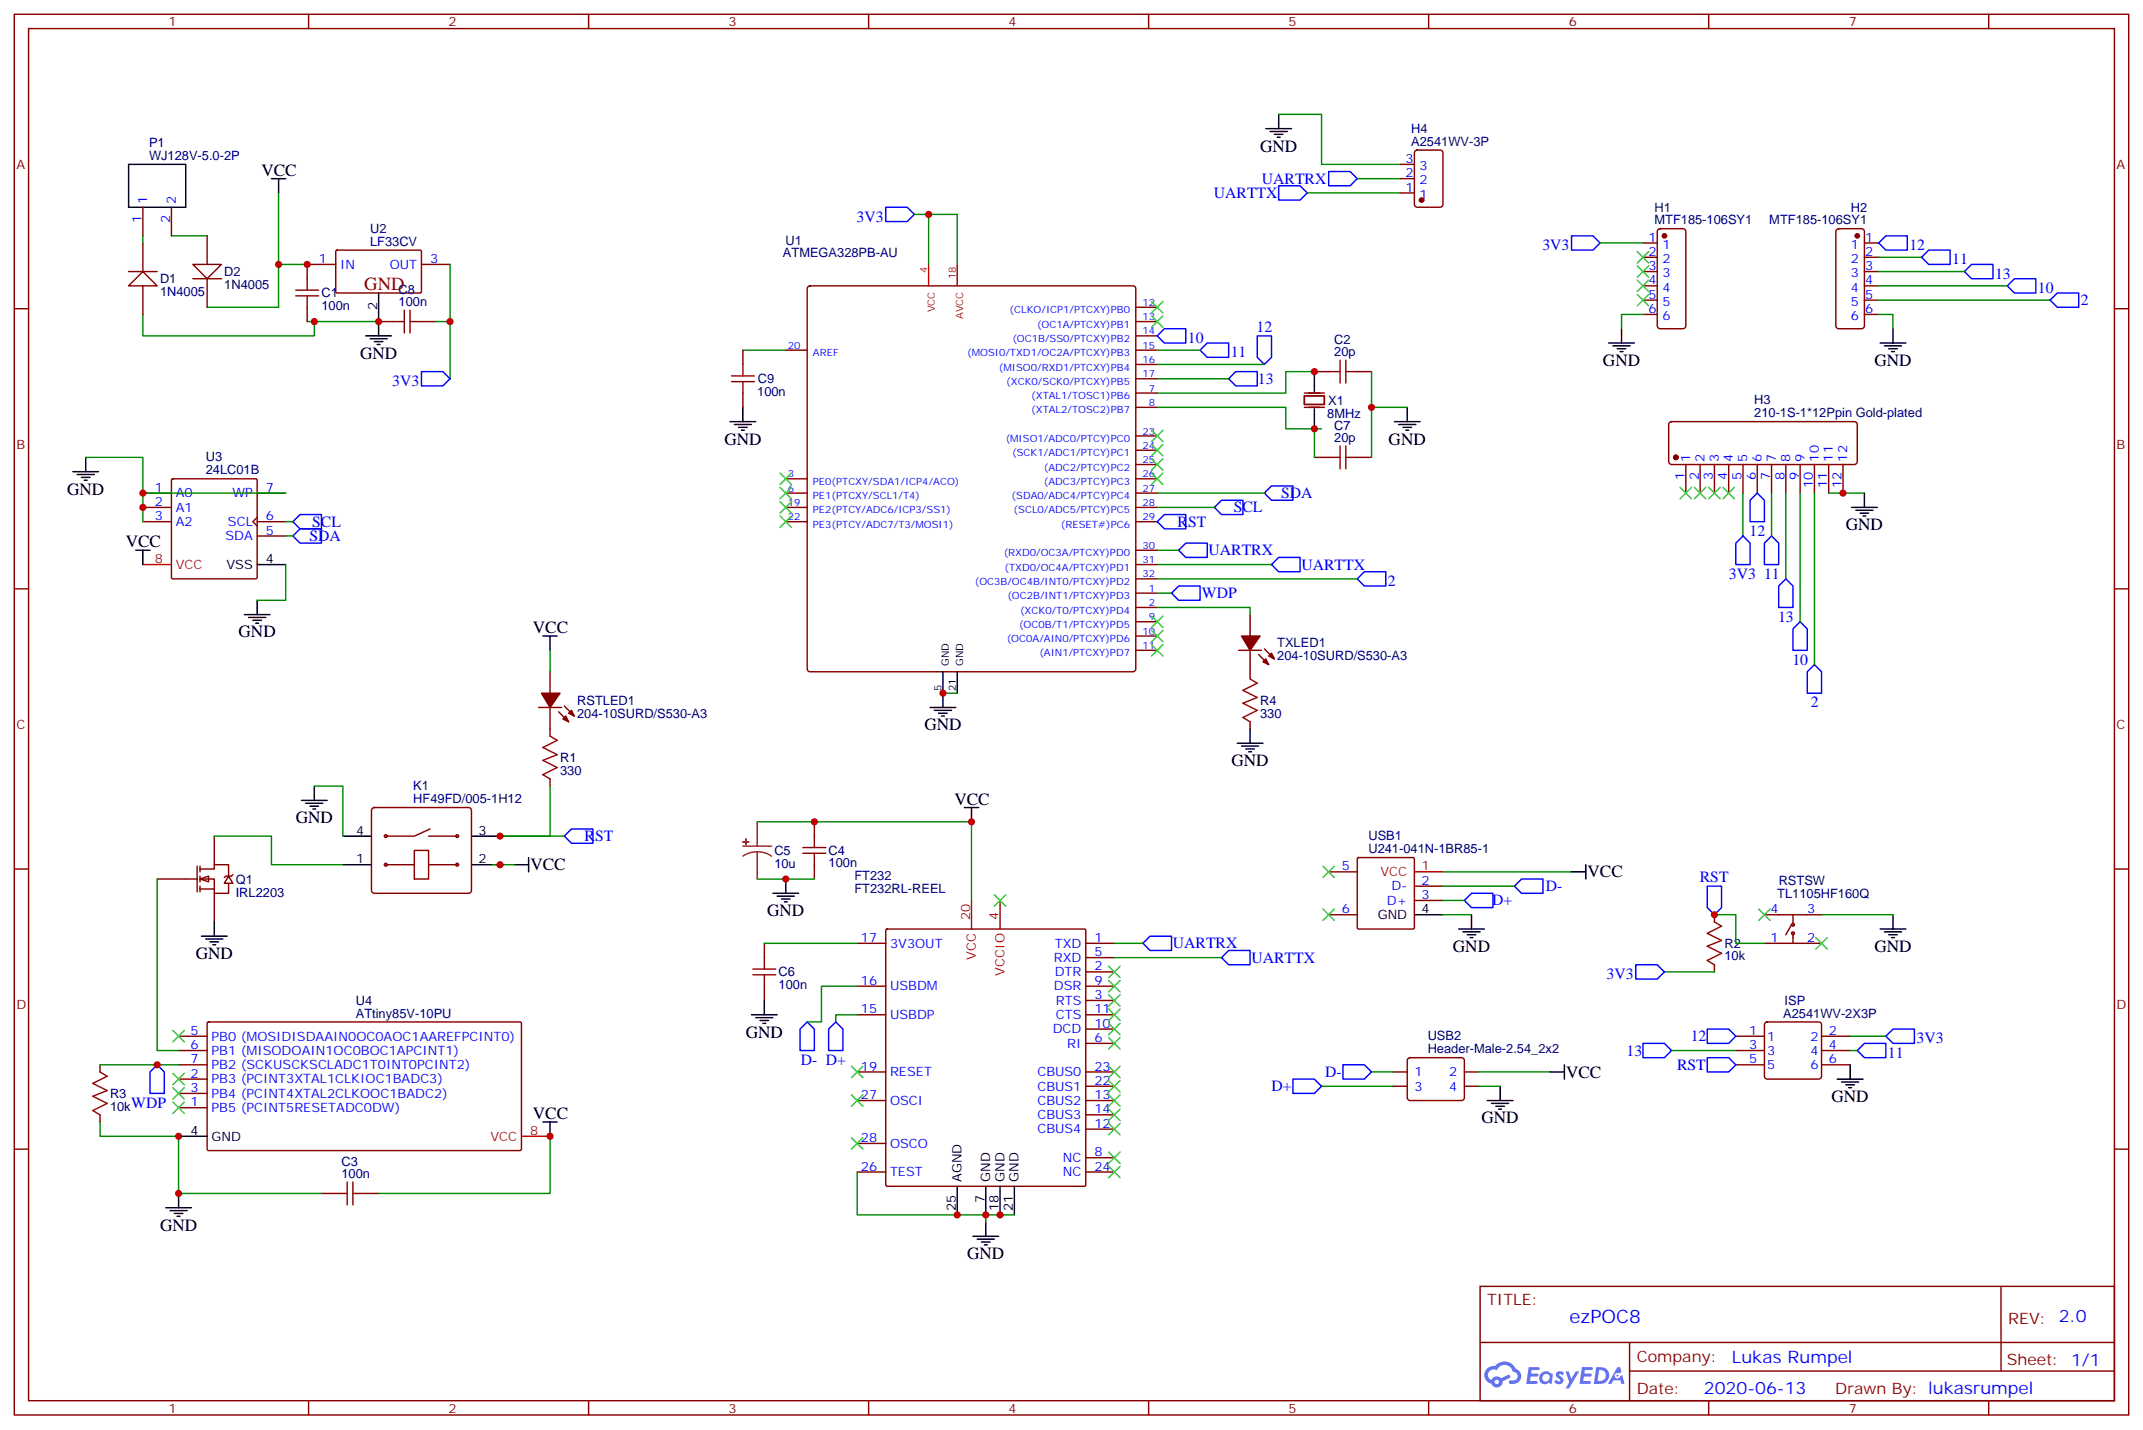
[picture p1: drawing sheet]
<svg xmlns="http://www.w3.org/2000/svg" width="529mm" height="353mm" viewBox="0 0 529 353" stroke-linecap="round" stroke-linejoin="round" font-family="sans-serif">
<g fill="none" stroke="#870000" stroke-width=".35">
<path d="M3.5 3.5h522.1v345.7h-522.1zM7.1 7.1h515v338.6h-515zM76.2 3.5v3.6M145.3 3.5v3.6M214.5 3.5v3.6M283.6 3.5v3.6M352.8 3.5v3.6M421.9 3.5v3.6M491.1 3.5v3.6M3.5 76.2h3.6M522.1 76.2h3.5M3.5 145.3h3.6"/>
<path d="M522.1 145.3h3.5M3.5 214.5h3.6M522.1 214.5h3.5M3.5 283.6h3.6M522.1 283.6h3.5M365.5 317.5h156.6v28.2h-156.6zM494.1 317.5v20.9M365.5 331.3h156.5M402.4 338.4h119.6M402.4 331.3v14.2M76.2 345.7v3.5M145.3 345.7v3.5"/>
<path d="M214.5 345.7v3.5M283.6 345.7v3.5M352.8 345.7v3.5M421.9 345.7v3.5M491.1 345.7v3.5"/>
</g>
<g fill="#5487ff">
<path d="M384.5 338.7a1.22 1.22 0 0 1 1.7 .2l-.4 .6a.47 .47 0 0 0-.3-.4 .47 .47 0 0 0-.6 .2l.1 .1a1.3 1.3 0 0 1 1 1.7 1.39 1.39 0 0 1-2.2 0l.4-.6 .8 .5a.29 .29 0 0 0 .3-.3 .29 .29 0 0 0-.3-.3 1.04 1.04 0 0 1-.5-1.7z"/>
<path d="M377.5 337.4h2.3a.37 .37 0 0 1 .4 .4 .37 .37 0 0 1-.4 .4h-1.6l-.1 .8h1.5l.3 .4-.4 .4h-1.5l-.2 1.1h1.5a.36 .36 0 0 1 .4 .3 .36 .36 0 0 1-.4 .4h-2.4z"/>
<path d="M390.6 337.4h2.4a.37 .37 0 0 1 .4 .4 .37 .37 0 0 1-.4 .4h-1.7l-.1 .8h1.5l.4 .4-.4 .4h-1.6l-.2 1.1h1.6a.36 .36 0 0 1 .4 .3 .36 .36 0 0 1-.4 .4h-2.5z"/>
<path d="M399.4 337.4h.7l.3 1.3-.6 .3a.69 .69 0 0 0-1 .3 .69 .69 0 0 0 .4 .9 .69 .69 0 0 0 .9-.6l.5-.2 .5 2.2h-.7l-.3-.9h-1.7l-.5 .9h-.9z"/>
<path d="M386.6 338.5h.8l.6 1.8 1.1-1.8h.8l-2.5 4.2h-.8l.9-1.5z"/>
<path d="M394.2 337.4l-.6 4.2h1.3a2.11 2.11 0 0 0 2.5-2.1 2.11 2.11 0 0 0-2.6-2.1zM394.9 338.2a1.39 1.39 0 0 1 1.6 1.4 1.39 1.39 0 0 1-1.7 1.3h-.3z"/>
<path d="M380.5 339.1a1.47 1.47 0 0 0-.2 2 1.47 1.47 0 0 0 2.1 .2l.8 .3 .2-2.3-.1-.3h-.4a1.49 1.49 0 0 0-2.4 .1zM381.1 339.4a.92 .92 0 0 1 1.6 .5 .92 .92 0 0 1-1.3 1.1 .9 .9 0 0 1-.3-1.6z"/>
<path d="M367.2 337.8a2.18 2.18 0 0 0 1 3.7 1.44 1.44 0 0 0 1.7 .9 1.44 1.44 0 0 0 1.1-1.4l2.1-1.1-.5-.7-1.9 1a1.47 1.47 0 0 0-2.4 .4 1.39 1.39 0 0 1-.7-1.9 1.39 1.39 0 0 1 2-.5 2.12 2.12 0 0 1 2.2-1.3 2.12 2.12 0 0 1 1.8 1.7 1.07 1.07 0 0 1 1.2 1 1.07 1.07 0 0 1-1.1 1.1h-.6a.43 .43 0 0 0-.5 .4 .43 .43 0 0 0 .4 .5 1.98 1.98 0 0 0 2.5-1.2 1.98 1.98 0 0 0-1.3-2.6 2.98 2.98 0 0 0-5-.6l-1.1 .1zM369.1 341.1a.55 .55 0 0 1 1.1 0 .55 .55 0 0 1-1.1 0z"/>
<circle cx="399.4" cy="339.5" r=".26"/>
</g>
<path d="M35.3 58.2v1.8M42.3 58.2h8.9M35.3 77.6v5.3h42.3v-3.5M68.8 65.3v10.5h-17.6" fill="none" stroke="#008700" stroke-width=".35"/>
<path d="M47.6 65.3h7.1l-3.5 3.5z" fill="#fff" stroke="#870000" stroke-width=".35"/>
<path d="M51.2 58.2v7.1M47.6 68.8h7.1M51.2 68.8v7" fill="none" stroke="#870000" stroke-width=".35"/>
<path d="M31.7 70.6l3.6-3.6 3.5 3.6z" fill="#fff" stroke="#870000" stroke-width=".35"/>
<g fill="none" stroke="#870000" stroke-width=".35">
<path d="M35.3 51.2v7M35.3 60v7M42.3 51.2v7M31.7 67h7.1M35.3 70.6v7M75.8 75.8v3.6M82.9 65.3h-7.1v3.5M83 61.9l.3-.2 20.6 .1 .2 .3-.1 10-.3 .2h-20.6l-.2-.3zM104.1 65.3h7M42.4 118.4l.3-.2h20.4l.4 .2v24.1l-.2 .3-20.6 .1-.3-.2zM35.3 121.7h7M35.3 128.8h7"/>
<path d="M35.3 125.2h7M63.5 127.7l-1.1 1.1 1.1 1M63.5 121.7h7.1M63.5 132.3h7.1M63.5 128.8h7.1M44.1 255.8h7.1M44.1 259.3h7.1M51.2 252.4l.3-.2 77.1 .1 .2 .3-.1 31.2-.3 .2-77.1-.1-.1-.3zM24.7 262.8v1.8M24.7 275.2v1.7M44.1 273.4h7.1M44.1 266.3h7.1"/>
<path d="M44.1 269.9h7.1M44.1 262.8h7.1M79.4 294.6h3.5M90 294.6h3.5"/>
</g>
<path d="M68.8 47.6v17.7h7M75.8 79.4h17.7M111.1 65.3v28.2M21.2 112.9h14.1v15.9M70.6 139.3v8.9h-7.1M70.6 128.8h1.7M70.6 132.3h1.7M24.7 276.9v3.6h19.4v14.1h35.3M24.7 262.8h19.4M135.8 280.5v14.1h-42.3" fill="none" stroke="#008700" stroke-width=".35"/>
<path d="M73 73h5.7M73 71.6h5.7M75.8 68.8v2.8M75.8 73v2.8M24.7 264.6l1.8 1-3.6 1.8 3.6 1.8-3.6 1.4 3.6 1.7-3.6 1.8 1.8 1.1M82.9 294.6h2.8M85.7 291.7v5.7M87.1 291.7v5.7M87.1 294.6h2.9" fill="none" stroke="#a10000" stroke-width=".35"/>
<g fill="none" stroke="#000" stroke-width=".35">
<path d="M31.7 40.6h14.2v10.6h-14.2zM67 44.1h3.6M68.8 44.1v3.5M93.5 72.3v10.6M90.3 82.9h6.4M91.4 83.6h4.2M92.4 84.3h2.1M93.1 85h.7M18 116.4h6.3M19 117.1h4.3M20.1 117.8h2.1M20.8 118.5h.7"/>
<path d="M21.2 112.9v3.5M63.5 139.3h7.1M60.3 151.7h6.4M61.4 152.4h4.2M62.4 153.1h2.2M63.1 153.8h.8M63.5 148.2v3.5M40.9 298.1h6.4M42 298.8h4.2M43 299.5h2.2M44.1 280.5h7.1M44.1 294.6v3.5"/>
<path d="M43.7 300.2h.7"/>
</g>
<path d="M104.1 91.7h5.3l1.7 1.8-1.7 1.7h-5.3zM74.1 127h5.3v3.5h-5.3l-1.8-1.7zM74.1 130.5h5.3v3.6h-5.3l-1.8-1.8zM38.8 262.8l1.8 1.8v5.3h-3.6v-5.3z" fill="none" stroke="#00f" stroke-width=".35"/>
<path d="M35.3 139.3h7M128.8 280.5h7" fill="none" stroke="#f00" stroke-width=".35"/>
<g fill="#fff" stroke="#870000" stroke-width=".35">
<path d="M49.4 217l2.1-.7v1.4z"/>
<path d="M56.4 216.3l1.1 1.7h-2.1z"/>
</g>
<g fill="none" stroke="#870000" stroke-width=".35">
<path d="M349.5 37.2l.5-.2h5.6a.71 .71 0 0 1 .7 .7v12.7a.76 .76 0 0 1-.7 .8h-5.6a.76 .76 0 0 1-.8-.8v-12.7zM345.7 47.6h3.5M345.7 44.1h3.5M345.7 40.6h3.5M405.7 60h3.5M409.5 56.7l.4-.3h5.7a.71 .71 0 0 1 .7 .8v23.2a.76 .76 0 0 1-.7 .7h-5.7a.76 .76 0 0 1-.7-.7v-23.2zM453.6 56.7l.4-.3h5.7a.71 .71 0 0 1 .7 .8v23.2a.76 .76 0 0 1-.7 .7h-5.7a.76 .76 0 0 1-.7-.7v-23.2zM460.4 60h3.5M93.5 79.4h3.5M104.1 79.4h3.5M280.5 75.8h5.3M280.5 79.4h5.3"/>
<path d="M405.7 63.5h3.5M405.7 67h3.5M405.7 70.6h3.5M405.7 74.1h3.5M405.7 77.6h3.5M460.4 63.5h3.5M460.4 67h3.5M460.4 70.6h3.5M460.4 74.1h3.5M460.4 77.6h3.5M183.4 86.4v3.6M183.4 97v3.5"/>
<path d="M194 86.4h5.3M280.5 97h5.3M280.5 86.4h5.3M280.5 82.9h5.3M280.5 90h5.3M280.5 93.5h5.3M322.1 97.7h4.9v2.1h-4.9zM322.1 97h4.9M324.6 91.7h3.5M335.1 91.7h3.6M194 118.2h5.3M280.5 118.2h5.3"/>
<path d="M280.5 100.5h5.3M280.5 107.6h5.3M280.5 111.1h5.3M280.5 114.7h5.3M322.1 100.5h4.9M324.6 112.9h3.5M335.1 112.9h3.6M412.3 104.3l.4-.2h45.2a.71 .71 0 0 1 .7 .7v9.1a.76 .76 0 0 1-.7 .8h-45.2a.76 .76 0 0 1-.7-.8v-9.1zM416.3 114.7v7M419.8 114.7v7M423.3 114.7v7M426.9 114.7v7"/>
<path d="M430.4 114.7v7M433.9 114.7v7M437.4 114.7v7M441 114.7v7M444.5 114.7v7M448 114.7v7M451.6 114.7v7M455.1 114.7v7M194 121.7h5.3M194 128.8h5.3M194 125.2h5.3M280.5 121.7h5.3"/>
<path d="M280.5 135.8h5.3M280.5 139.3h5.3M280.5 128.8h5.3M280.5 125.2h5.3M280.5 146.4h5.3M280.5 149.9h5.3M280.5 153.5h5.3M280.5 157h5.3M280.5 142.9h5.3M308.7 151.7v5.3M133 174.6h5.6M135.8 165.8v5.3"/>
<path d="M135.8 174.6v7.1M137.9 175.7l2.5 2.5M139.3 174.3l2.5 2.4M280.5 160.5h5.3M305.9 160.5h5.6M308.7 160.5v7.1M308.7 178.2v1.7M310.8 161.6l2.5 2.4M312.2 160.2l2.5 2.4M92 199.5l.4-.2h23.3a.71 .71 0 0 1 .7 .7v19.8a.76 .76 0 0 1-.7 .7h-23.3a.76 .76 0 0 1-.7-.7v-19.8zM135.8 192.3v1.7M38.8 217h9.9"/>
<path d="M48.7 213.8v6.3M49.4 214.5h3.5v-1.1h3.5v2.9M49.4 217h3.5v3.5h3.5v-2.5M49.4 219.4h3.5M49.4 213.8v1.4M49.4 216.3v1.4M49.4 218.7v1.4M52.9 206.4v7M57.5 215.9l-.4 .4h-1.4l-.3 .3M95.2 213.4h7.1M102.3 209.9h3.5v7.1h-3.5zM105.8 206.4h7.1"/>
<path d="M105.8 213.4h7.1M106.2 204.6l-3.9 1.8h-7.1M201.1 202.8v3.6M201.1 213.4v3.6M328.1 215.2h7M335.2 211.8l.3-.1h13.4l.3 .1v17.2l-.1 .3h-13.6l-.3-.2zM349.2 218.7h7.1M52.9 220.5v7M188.7 232.8v3.6M211.7 232.8h7M218.8 229.5l.3-.2h48.7l.3 .2v63l-.2 .3h-48.8l-.3-.2zM268.1 236.4h7.1"/>
<path d="M268.1 232.8h7.1M268.1 239.9h7.1M328.1 225.8h7M349.2 222.2h7.1M423.3 225.8v1.7M423.3 238.1v1.8M435.7 232.8h14.1M435.7 225.8h14.1M442.4 228.2l-1.4 2.5M442.7 225.8v2.4M442.7 230.4v2.4M188.7 243.4v3.5"/>
<path d="M211.7 243.4h7M211.7 250.5h7M268.1 257.5h7.1M268.1 243.4h7.1M268.1 254h7.1M268.1 250.5h7.1M268.1 246.9h7.1M428.6 255.8h7.1M428.6 259.3h7.1M435.9 252.4l.5-.2h12.7a.71 .71 0 0 1 .7 .7v12.7a.76 .76 0 0 1-.7 .7h-12.7a.76 .76 0 0 1-.7-.7v-12.7zM449.8 255.8h7M449.8 259.3h7"/>
<path d="M211.7 271.6h7M211.7 264.6h7M268.1 278.7h7.1M268.1 271.6h7.1M268.1 275.2h7.1M268.1 264.6h7.1M268.1 268.1h7.1M344 264.6h3.5M344 268.1h3.5M347.7 261.3l.5-.2h12.7a.71 .71 0 0 1 .7 .7v9.1a.76 .76 0 0 1-.7 .7h-12.7a.76 .76 0 0 1-.7-.7v-9.1zM361.6 264.6h3.5M361.6 268.1h3.5"/>
<path d="M428.6 262.8h7.1M449.8 262.8h7M211.7 289.3h7M211.7 282.2h7M268.1 289.3h7.1M268.1 285.8h7.1"/>
<circle cx="95.3" cy="206.4" r=".35"/>
<circle cx="95.3" cy="213.4" r=".35"/>
<circle cx="112.9" cy="213.4" r=".35"/>
<circle cx="112.9" cy="206.4" r=".35"/>
<circle cx="442.7" cy="228.2" r=".35"/>
<circle cx="442.7" cy="230.4" r=".35"/>
</g>
<g fill="none" stroke="#000" stroke-width=".35">
<path d="M312.6 31.8h6.3M313.6 32.5h4.3M314.7 33.2h2.1M315.4 33.9h.7M315.7 28.2v3.6M324.6 91.7v5M397.2 84.7h6.4M398.3 85.4h4.2M399.3 86.1h2.2M400 86.8h.8M400.4 81.1v3.6M464.3 84.7h6.3"/>
<path d="M465.3 85.4h4.2M466.4 86.1h2.1M467.1 86.8h.7M467.4 81.1v3.6M180.3 104.1h6.3M181.3 104.8h4.3M182.4 105.5h2.1M183.1 106.2h.7M183.4 100.5v3.6M324.6 100.9v4.9M344.3 104.1h6.4M345.4 104.8h4.2"/>
<path d="M346.4 105.5h2.1M347.1 106.2h.7M347.5 100.5v3.6M33.5 135.8h3.5M35.3 135.8v3.5M457.2 125.2h6.3M458.3 125.9h4.2M459.3 126.6h2.1M460 127.4h.7M460.4 121.7v3.5M134.1 157h3.5M135.8 157v3.5"/>
<path d="M229.7 174.6h6.3M230.7 175.3h4.2M231.8 176h2.1M232.5 176.7h.7M232.8 165.8v8.8M236.4 165.8v5.3M308.7 179.9v3.5M74.4 197.6h6.4M75.5 198.3h4.2M76.6 199h2.1M77.3 199.7h.7M77.6 194v3.6"/>
<path d="M238.1 199.3h3.6M239.9 199.3v3.5M305.5 183.4h6.4M306.6 184.2h4.2M307.6 184.9h2.1M308.3 185.6h.7M84.7 206.4h7M84.7 213.4h7M116.4 206.4h7.1M116.4 213.4h7.1M127 213.4h3.5M130.5 211.7v3.5"/>
<path d="M194 217v3.5M388.1 215.2h3.5M391.6 213.4v3.6M49.7 231.1h6.4M50.8 231.8h4.2M51.9 232.5h2.1M52.6 233.2h.7M52.9 227.5v3.6M190.9 220.5h6.3M191.9 221.2h4.2M193 221.9h2.1M193.7 222.6h.7"/>
<path d="M349.2 225.8h7.1M360.2 229.3h6.3M361.2 230h4.3M362.3 230.7h2.1M363 231.4h.7M363.4 225.8v3.5M464.3 229.3h6.3M465.3 230h4.2M466.4 230.7h2.1M467.1 231.4h.7M467.4 225.8v3.5M185.6 250.5h6.3"/>
<path d="M186.6 251.2h4.3M187.7 251.9h2.1M188.4 252.6h.7M188.7 246.9v3.6M134.1 276.9h3.5M135.8 276.9v3.6M367.2 271.6h6.4M368.3 272.3h4.2M369.4 273.1h2.1M370.1 273.8h.7M370.4 268.1v3.5M382.8 264.6h3.5"/>
<path d="M386.3 262.8v3.5M453.7 266.3h6.3M454.7 267.1h4.3M455.8 267.8h2.1M456.5 268.5h.7M456.8 262.8v3.5M236.4 292.8v7.1M243.4 292.8v7.1M246.9 292.8v7.1M250.5 292.8v7.1M240.2 305.2h6.4M241.3 305.9h4.2"/>
<path d="M242.4 306.6h2.1M243.1 307.3h.7M243.4 301.6v3.6"/>
</g>
<g fill="none" stroke="#008700" stroke-width=".35">
<path d="M315.7 28.2h10.6v12.4h19.4M225.8 52.9h3.5v12.4M229.3 52.9h7.1v12.4M322.8 47.6h22.9M335.1 44.1h10.6M395.1 60h10.6M107.6 79.4h3.5M405.7 77.6h-5.3v3.5M463.9 77.6h3.5v3.5M463.9 63.5h10.6M463.9 70.6h31.8M463.9 74.1h42.3"/>
<path d="M463.9 67h21.2M183.4 86.4h10.6M285.8 86.4h10.5M285.8 90h26.4M285.8 93.5h17.6M324.6 91.7h-7.1v5.3h-31.7M338.7 91.7v21.2M285.8 100.5h31.7v5.3h8.8M324.6 105.8v7.1M338.7 100.5h8.8M35.3 121.7h35.3M285.8 121.7h26.4"/>
<path d="M285.8 135.8h5.2M285.8 139.3h28.2M285.8 125.2h14.1M430.4 121.7v10.6M437.4 121.7v10.6M441 121.7v21.2M444.5 121.7v31.8M448 121.7v42.3M451.6 121.7h8.8M285.8 149.9h22.9v1.8M285.8 142.9h49.3M285.8 146.4h3.5"/>
<path d="M135.8 160.5v5.3M232.8 171.1h3.6M77.6 194h7.1v12.4M135.8 194v12.4h-12.3h15.8M38.8 217v42.3h5.3M52.9 206.4h14.1v7h17.7M121.7 213.4h5.3M187 202.8h52.9v19.4M187 217h14.1M356.3 218.7h17.6M356.3 215.2h31.8M188.7 232.8h23"/>
<path d="M275.2 232.8h7M275.2 236.4h26.4M356.3 225.8h7.1M356.3 222.2h5.3M411 239.9h12.3M423.3 225.8h5.3v7h7.1M449.8 225.8h17.6M211.7 250.5h-5.3v1.7M211.7 243.4h-8.9v8.8h-3.5M412.7 259.3h15.9M456.8 255.8h8.9M456.8 259.3h1.8"/>
<path d="M326.3 268.1h17.7M338.7 264.6h5.3M365.1 268.1h5.3M365.1 264.6h17.7M211.7 289.3v10.6h38.8M243.4 299.9v1.7"/>
</g>
<g fill="none" stroke="#00f" stroke-width=".35">
<path d="M218.7 51.2h5.3l1.8 1.7-1.8 1.8h-5.3zM315.7 45.9h5.3l1.8 1.7-1.8 1.8h-5.3zM328.1 42.3h5.3l1.7 1.8-1.7 1.8h-5.3zM388.1 58.2h5.2l1.8 1.8-1.8 1.7h-5.2zM465.7 58.2h5.3v3.5h-5.3l-1.8-1.7zM476.2 61.7h5.3v3.6h-5.3l-1.7-1.8zM486.8 65.3h5.3v3.5h-5.3l-1.7-1.8zM497.4 68.8h5.3v3.5h-5.3l-1.7-1.7zM508 72.3h5.3v3.5h-5.3l-1.8-1.7zM287.5 81.1h5.3v3.6h-5.3l-1.7-1.8zM298.1 84.7h5.3v3.5h-5.3l-1.8-1.8zM305.2 91.7h5.2v3.5h-5.2l-1.8-1.7z"/>
<path d="M310.4 82.9h3.6v5.3l-1.8 1.8-1.8-1.8zM287.5 127h5.3v3.5h-5.3l-1.7-1.7zM292.8 134.1h5.3v3.5h-5.3l-1.8-1.8zM299.9 125.2l1.7-1.7h5.3v3.5h-5.3zM312.2 121.7l1.8-1.8h5.3v3.6h-5.3zM314 139.3l1.7-1.7h5.3v3.5h-5.3zM430.4 132.3l1.8 1.8v5.2h-3.6v-5.2zM432.2 123.5l1.7-1.8 1.8 1.8v5.3h-3.5zM435.7 134.1l1.7-1.8 1.8 1.8v5.2h-3.5zM289.3 146.4l1.7-1.8h5.3v3.6h-5.3zM335.1 142.9l1.8-1.8h5.3v3.5h-5.3zM439.2 144.6l1.8-1.7 1.7 1.7v5.3h-3.5z"/>
<path d="M442.7 155.2l1.8-1.7 1.8 1.7v5.3h-3.6zM448 164l1.8 1.8v5.3h-3.5v-5.3zM139.3 206.4l1.8-1.8h5.3v3.5h-5.3zM373.9 218.7l1.8-1.7h5.3v3.5h-5.3zM421.6 218.7h3.5v5.3l-1.8 1.8-1.7-1.8zM282.2 232.8l1.8-1.7h5.3v3.5h-5.3zM303.4 234.6h5.3v3.5h-5.3l-1.8-1.7zM361.6 222.2l1.8-1.7h5.3v3.5h-5.3zM403.9 238.1h5.3l1.8 1.8-1.8 1.8h-5.3zM199.3 252.2l1.8 1.8v5.3h-3.5v-5.3zM206.4 252.2l1.7 1.8v5.3h-3.5v-5.3zM405.7 257.5h5.3l1.7 1.8-1.7 1.8h-5.3z"/>
<path d="M421.6 254h5.3l1.7 1.8-1.7 1.7h-5.3zM460.4 257.5h5.3v3.6h-5.3l-1.8-1.8zM467.4 254h5.3v3.5h-5.3l-1.7-1.7zM319.3 266.3h5.3l1.7 1.8-1.7 1.8h-5.3zM331.6 262.8h5.3l1.8 1.8-1.8 1.7h-5.3zM421.6 261.1h5.3l1.7 1.7-1.7 1.8h-5.3z"/>
</g>
<g fill="none" stroke="#a10000" stroke-width=".35">
<path d="M97 79.4h2.8M99.8 76.6v5.6M101.2 76.6v5.6M101.2 79.4h2.9M180.6 94.2h5.7M180.6 92.8h5.7M183.4 90v2.8M183.4 94.2v2.8M328.1 91.7h2.8M330.9 88.9v5.6M332.3 88.9v5.6M332.3 91.7h2.8"/>
<path d="M328.1 112.9h2.8M330.9 110.1v5.6M332.3 110.1v5.6M332.3 112.9h2.8M308.7 167.6l1.7 1-3.5 1.8 3.5 1.8-3.5 1.4 3.5 1.7-3.5 1.8 1.8 1.1M135.8 181.7l1.8 1-3.5 1.8 3.5 1.8-3.5 1.4 3.5 1.7-3.5 1.8 1.7 1.1M198.3 210.6h5.6M198.3 209.2h5.6M201.1 206.4v2.8M201.1 210.6v2.8M185.9 239.2h5.7M188.7 236.4v2.8"/>
<path d="M423.3 227.5l1.8 1.1-3.5 1.8 3.5 1.7-3.5 1.4 3.5 1.8-3.5 1.8 1.7 1M185.9 240.6h5.7M188.7 240.6v2.8"/>
</g>
<g fill="#870000" stroke="#870000" stroke-width=".35">
<path d="M139 177.4l.7-.7 .7 1.5z"/>
<path d="M141.1 175.3l.7 1.4-1.4-.7z"/>
<path d="M133.7 171.1h4.6l-2.5 3.5z"/>
<path d="M312.6 162.6l.7 1.4-1.4-.7z"/>
<path d="M314 161.2l.7 1.4-1.4-.7z"/>
<path d="M306.6 157h4.5l-2.4 3.5z"/>
<circle cx="411" cy="58.2" r=".53"/>
<circle cx="458.6" cy="58.2" r=".53"/>
<circle cx="413.8" cy="112.9" r=".53"/>
<circle cx="351" cy="49.4" r=".53"/>
</g>
<path d="M229.3 65.3v5.3M236.4 65.3v5.3M349.2 215.2h7.1M239.9 222.2v7.1M246.9 222.2v7.1" fill="none" stroke="#f00" stroke-width=".35"/>
<g fill="none" stroke="#3c3" stroke-width=".35">
<path d="M284.3 74.4l2.9 2.9M284.3 78l2.9 2.8M287.2 74.4l-2.9 2.9M287.2 78l-2.9 2.8M404.3 62.1l2.8 2.8M404.3 65.6l2.8 2.8M404.3 69.1l2.8 2.9M404.3 72.7l2.8 2.8M407.1 62.1l-2.8 2.8M407.1 65.6l-2.8 2.8M407.1 69.1l-2.8 2.9M407.1 72.7l-2.8 2.8"/>
<path d="M192.6 116.8l2.8 2.8M195.4 116.8l-2.8 2.8M284.3 106.2l2.9 2.8M284.3 109.7l2.9 2.8M284.3 113.2l2.9 2.9M284.3 116.8l2.9 2.8M287.2 106.2l-2.9 2.8M287.2 109.7l-2.9 2.8M287.2 113.2l-2.9 2.9M287.2 116.8l-2.9 2.8M192.6 127.4l2.8 2.8M192.6 123.8l2.8 2.8"/>
<path d="M192.6 120.3l2.8 2.8M195.4 127.4l-2.8 2.8M195.4 123.8l-2.8 2.8M195.4 120.3l-2.8 2.8M414.9 120.3l2.8 2.8M417.7 120.3l-2.8 2.8M418.4 120.3l2.8 2.8M421.2 120.3l-2.8 2.8M421.9 120.3l2.8 2.8M424.7 120.3l-2.8 2.8M425.4 120.3l2.9 2.8M428.3 120.3l-2.9 2.8"/>
<path d="M284.3 152l2.9 2.9M284.3 155.6l2.9 2.8M284.3 159.1l2.9 2.8M287.2 152l-2.9 2.9M287.2 155.6l-2.9 2.8M287.2 159.1l-2.9 2.8M326.7 213.8l2.8 2.8M329.5 213.8l-2.8 2.8M245.5 220.8l2.9 2.9M248.4 220.8l-2.9 2.9M273.8 238.5l2.8 2.8M276.6 238.5l-2.8 2.8"/>
<path d="M326.7 224.4l2.8 2.8M329.5 224.4l-2.8 2.8M434.3 224.4l2.8 2.8M437.1 224.4l-2.8 2.8M448.4 231.4l2.8 2.8M451.2 231.4l-2.8 2.8M42.7 254.4l2.8 2.8M45.5 254.4l-2.8 2.8M273.8 256.1l2.8 2.8M273.8 242l2.8 2.8M273.8 245.5l2.8 2.9M273.8 249.1l2.8 2.8"/>
<path d="M273.8 252.6l2.8 2.8M276.6 256.1l-2.8 2.8M276.6 242l-2.8 2.8M276.6 245.5l-2.8 2.9M276.6 249.1l-2.8 2.8M276.6 252.6l-2.8 2.8M42.7 272l2.8 2.8M42.7 268.5l2.8 2.8M42.7 264.9l2.8 2.9M45.5 272l-2.8 2.8M45.5 268.5l-2.8 2.8M45.5 264.9l-2.8 2.9"/>
<path d="M210.3 270.2l2.8 2.9M210.3 263.2l2.8 2.8M213.1 270.2l-2.8 2.9M213.1 263.2l-2.8 2.8M273.8 277.3l2.8 2.8M273.8 273.8l2.8 2.8M273.8 270.2l2.8 2.9M273.8 266.7l2.8 2.8M273.8 263.2l2.8 2.8M276.6 266.7l-2.8 2.8M276.6 277.3l-2.8 2.8M276.6 273.8l-2.8 2.8"/>
<path d="M276.6 270.2l-2.8 2.9M276.6 263.2l-2.8 2.8M210.3 280.8l2.8 2.8M213.1 280.8l-2.8 2.8M273.8 287.9l2.8 2.8M273.8 284.3l2.8 2.9M276.6 287.9l-2.8 2.8M276.6 284.3l-2.8 2.9"/>
</g>
<path d="M183.4 208.8h7.1M187 210.3l1.8 .2 1.7 .8M187 210.3l-1.9 .2-1.7 .8M187 202.8v6M187 210.3v6.7" fill="none" stroke="#8c2424" stroke-width=".35"/>
<g fill="#8c2424" stroke="#8c2424" stroke-width=".35">
<path d="M183.4 207.8h1.5z"/>
<path d="M184.1 207.1l.1 1.4z"/>
</g>
<path d="M199.6 70.8l.4-.2h79.8a.71 .71 0 0 1 .7 .7v93.8a.76 .76 0 0 1-.7 .7h-79.8a.76 .76 0 0 1-.7-.7v-93.8z" fill="none" stroke="#850000" stroke-width=".35"/>
<g fill="#c00">
<circle cx="123.5" cy="206.4" r=".88"/>
<circle cx="455.1" cy="121.7" r=".88"/>
<circle cx="423.3" cy="225.8" r=".88"/>
<circle cx="324.6" cy="105.8" r=".88"/>
<circle cx="324.6" cy="91.7" r=".88"/>
<circle cx="232.8" cy="171.1" r=".88"/>
<circle cx="135.8" cy="280.5" r=".88"/>
<circle cx="201.1" cy="202.8" r=".88"/>
<circle cx="236.4" cy="299.9" r=".88"/>
<circle cx="246.9" cy="299.9" r=".88"/>
<circle cx="243.4" cy="299.9" r=".88"/>
<circle cx="77.6" cy="79.4" r=".88"/>
<circle cx="93.5" cy="79.4" r=".88"/>
<circle cx="75.8" cy="65.3" r=".88"/>
<circle cx="68.8" cy="65.3" r=".88"/>
<circle cx="35.3" cy="125.2" r=".88"/>
<circle cx="35.3" cy="121.7" r=".88"/>
<circle cx="44.1" cy="294.6" r=".88"/>
<circle cx="44.1" cy="280.5" r=".88"/>
<circle cx="38.8" cy="262.8" r=".88"/>
<circle cx="194" cy="217" r=".88"/>
<circle cx="239.9" cy="202.8" r=".88"/>
<circle cx="338.7" cy="100.5" r=".88"/>
<circle cx="111.1" cy="79.4" r=".88"/>
<circle cx="229.3" cy="52.9" r=".88"/>
<circle cx="123.5" cy="213.4" r=".88"/>
</g>
<text font-size="4.6" fill="#800" x="90" y="71.6">GND</text>
<text font-size="4.6" fill="#00f" x="387.6" y="326.5">ezPOC8</text>
<g font-size="4.2">
<text x="311.1" y="37.4">GND</text>
<text x="64.6" y="43.4">VCC</text>
<text x="88.9" y="88.5">GND</text>
<text x="395.8" y="90.3">GND</text>
<text x="462.8" y="90.3">GND</text>
<text x="178.9" y="109.7">GND</text>
<text x="342.9" y="109.7">GND</text>
<text x="16.6" y="122.1">GND</text>
<text x="455.8" y="130.9">GND</text>
<text x="31" y="135.1">VCC</text>
<text x="58.9" y="157.3">GND</text>
<text x="131.6" y="156.3">VCC</text>
<text x="228.2" y="180.3">GND</text>
<text x="304.1" y="189.1">GND</text>
<text x="73" y="203.2">GND</text>
<text x="235.7" y="198.6">VCC</text>
<text x="131" y="214.8">VCC</text>
<text x="392" y="216.6">VCC</text>
<text x="189.4" y="226.1">GND</text>
<text x="48.3" y="236.7">GND</text>
<text x="358.8" y="234.9">GND</text>
<text x="462.8" y="234.9">GND</text>
<text x="184.1" y="256.1">GND</text>
<text x="386.7" y="266">VCC</text>
<text x="452.3" y="272">GND</text>
<text x="131.6" y="276.2">VCC</text>
<text x="365.8" y="277.3">GND</text>
<text x="39.5" y="303.7">GND</text>
<text x="238.8" y="310.8">GND</text>
</g>
<g font-size="4.2" fill="#00f">
<text x="427.7" y="336.3">Lukas Rumpel</text>
<text x="420.7" y="344.1">2020-06-13</text>
</g>
<g font-size="3.9" fill="#00f">
<text x="311.6" y="45.3">UARTRX</text>
<text x="299.7" y="48.9">UARTTX</text>
<text x="211.5" y="54.7">3V3</text>
<text x="380.9" y="61.7">3V3</text>
<text x="471.5" y="61.7">12</text>
<text x="482.1" y="65.3">11</text>
<text x="492.7" y="68.8">13</text>
<text x="503.2" y="72.3">10</text>
<text x="513.8" y="75.3">2</text>
<text x="310.3" y="81.8">12</text>
<text x="293.3" y="84.7">10</text>
<text x="303.9" y="88.2">11</text>
<text x="96.9" y="95.2">3V3</text>
<text x="310.6" y="94.7">13</text>
<text x="316.3" y="122.9">SDA</text>
<text x="77.1" y="130">SCL</text>
<text x="290.8" y="130">RST</text>
<text x="304.6" y="126.5">SCL</text>
<text x="76.4" y="133.5">SDA</text>
<text x="298.4" y="137.1">UARTRX</text>
<text x="432" y="132.3">12</text>
<text x="321.4" y="140.6">UARTTX</text>
<text x="426.9" y="142.9">3V3</text>
<text x="435.6" y="142.9">11</text>
<text x="296.8" y="147.6">WDP</text>
<text x="342.7" y="144.6">2</text>
<text x="439.1" y="153.5">13</text>
<text x="442.6" y="164">10</text>
<text x="447.1" y="174.6">2</text>
<text x="144.4" y="207.6">RST</text>
<text x="381.7" y="220">D-</text>
<text x="419.7" y="217.8">RST</text>
<text x="368.5" y="223.5">D+</text>
<text x="289.6" y="234.1">UARTRX</text>
<text x="309" y="237.6">UARTTX</text>
<text x="396.7" y="241.7">3V3</text>
<text x="417.5" y="257">12</text>
<text x="473.3" y="257.5">3V3</text>
<text x="197.8" y="262.8">D- D+</text>
<text x="401.6" y="260.6">13</text>
<text x="466.2" y="261.1">11</text>
<text x="314" y="269.3">D+</text>
<text x="327.2" y="265.8">D-</text>
<text x="414.1" y="264.1">RST</text>
<text x="32.4" y="273.4">WDP</text>
</g>
<g font-size="3.9" fill="#800">
<text x="367.2" y="322.1">TITLE:</text>
<text x="495.9" y="326.8">REV: 2.0</text>
<text x="404.1" y="336.3">Company:</text>
<text x="495.5" y="336.9">Sheet: 1/1</text>
<text x="404.1" y="344">Date:</text>
<text x="453.2" y="344">Drawn By: lukasrumpel</text>
</g>
<g font-size="3.2" fill="#800">
<text x="41.6" y="6.5">1</text>
<text x="110.8" y="6.5">2</text>
<text x="179.9" y="6.5">3</text>
<text x="249.1" y="6.5">4</text>
<text x="318.2" y="6.5">5</text>
<text x="387.3" y="6.5">6</text>
<text x="456.5" y="6.5">7</text>
<text x="4.1" y="41.6">A</text>
<text x="522.6" y="41.6">A</text>
<text x="4.1" y="110.8">B</text>
<text x="522.6" y="110.8">B</text>
<text x="4.1" y="179.9">C</text>
<text x="522.6" y="179.9">C</text>
<text x="4.1" y="249.1">D</text>
<text x="522.6" y="249.1">D</text>
<text x="41.6" y="348.7">1</text>
<text x="110.8" y="348.7">2</text>
<text x="179.9" y="348.7">3</text>
<text x="249.1" y="348.7">4</text>
<text x="318.2" y="348.7">5</text>
<text x="387.3" y="348.7">6</text>
<text x="456.5" y="348.7">7</text>
</g>
<g font-size="3.2" fill="#000080">
<text x="348.5" y="36">A2541WV-3P</text>
<text x="348.5" y="32.8">H4</text>
<text x="36.8" y="39.5">WJ128V-5.0-2P</text>
<text x="36.8" y="36.3">P1</text>
<text x="408.5" y="52.2">H1</text>
<text x="457" y="52.2">H2</text>
<text x="91.4" y="57.5">U2</text>
<text x="408.5" y="55.4">MTF185-106SY1</text>
<text x="436.9" y="55.4">MTF185-106SY1</text>
<text x="91.4" y="60.7">LF33CV</text>
<text x="193.3" y="63.5">ATMEGA328PB-AU</text>
<text x="194" y="60.4">U1</text>
<text x="39.5" y="69.9">D1</text>
<text x="55.4" y="71.3">1N4005</text>
<text x="55.4" y="68.1">D2</text>
<text x="39.5" y="73">1N4005</text>
<text x="79.4" y="76.6">100n</text>
<text x="79.4" y="73.4">C1</text>
<text x="98.4" y="75.5">100n</text>
<text x="98.4" y="72.6">C8</text>
<text x="329.5" y="87.8">20p</text>
<text x="329.5" y="84.9">C2</text>
<text x="187.2" y="94.6">C9</text>
<text x="187" y="97.8">100n</text>
<text x="328" y="99.9">X1</text>
<text x="433.2" y="99.8">H3</text>
<text x="327.7" y="103.1">8MHz</text>
<text x="329.5" y="106.1">C7</text>
<text x="433.2" y="103">210-1S-1*12Ppin Gold-plated</text>
<text x="50.8" y="113.9">U3</text>
<text x="329.5" y="109">20p</text>
<text x="50.8" y="117.1">24LC01B</text>
<text x="315.4" y="159.8">TXLED1</text>
<text x="315.4" y="163">204-10SURD/S530-A3</text>
<text x="142.5" y="173.9">RSTLED1</text>
<text x="311.2" y="173.9">R4</text>
<text x="142.5" y="177.1">204-10SURD/S530-A3</text>
<text x="311.1" y="177.1">330</text>
<text x="138.3" y="191.2">330</text>
<text x="138.3" y="188">R1</text>
<text x="102.1" y="195.1">K1</text>
<text x="102.1" y="198.3">HF49FD/005-1H12</text>
<text x="337.9" y="207.4">USB1</text>
<text x="191.2" y="214.1">10u</text>
<text x="191.2" y="211">C5</text>
<text x="204.6" y="214">100n</text>
<text x="204.6" y="211.1">C4</text>
<text x="337.9" y="210.6">U241-041N-1BR85-1</text>
<text x="58.2" y="221.3">IRL2203</text>
<text x="58.2" y="218.1">Q1</text>
<text x="211" y="220.5">FT232RL-REEL</text>
<text x="211" y="217.3">FT232</text>
<text x="438.8" y="221.5">TL1105HF160Q</text>
<text x="439.2" y="218.4">RSTSW</text>
<text x="425.8" y="233.9">R2</text>
<text x="425.8" y="237.1">10k</text>
<text x="192.3" y="244.1">100n</text>
<text x="192.3" y="240.9">C6</text>
<text x="87.9" y="251.2">ATtiny85V-10PU</text>
<text x="87.9" y="248">U4</text>
<text x="440.3" y="251.2">A2541WV-2X3P</text>
<text x="440.7" y="248">ISP</text>
<text x="352.5" y="256.8">USB2</text>
<text x="352.5" y="260">Header-Male-2.54_2x2</text>
<text x="27.2" y="274.1">10k</text>
<text x="27.2" y="270.9">R3</text>
<text x="84.3" y="287.8">C3</text>
<text x="84.3" y="290.7">100n</text>
</g>
<g font-size="3.2" fill="#00f">
<text x="347.1" y="40.2">3</text>
<text x="350.6" y="42">3</text>
<text x="347.1" y="47.3">1</text>
<text x="347.1" y="43.7">2</text>
<text x="350.6" y="45.5">2</text>
<text x="36.3" y="50.4" transform="rotate(-90 36.3 50.4)">1</text>
<text x="43.4" y="50.4" transform="rotate(-90 43.4 50.4)">2</text>
<text x="350.6" y="49">1</text>
<text x="34.9" y="54.9" transform="rotate(-90 34.9 54.9)">1</text>
<text x="42" y="54.9" transform="rotate(-90 42 54.9)">2</text>
<text x="407" y="59.6">1</text>
<text x="460.6" y="59.6">1</text>
<text x="78.8" y="64.9">1</text>
<text x="106.2" y="64.9">3</text>
<text x="407" y="63.1">2</text>
<text x="410.5" y="61.4">1</text>
<text x="410.5" y="64.9">2</text>
<text x="457.1" y="61.4">1</text>
<text x="457.1" y="64.9">2</text>
<text x="460.6" y="63.1">2</text>
<text x="84" y="66.3">IN</text>
<text x="96.2" y="66.3">OUT</text>
<text x="407" y="66.7">3</text>
<text x="407" y="70.2">4</text>
<text x="410.5" y="68.4">3</text>
<text x="410.5" y="72">4</text>
<text x="457.1" y="68.4">3</text>
<text x="457.1" y="72">4</text>
<text x="460.6" y="66.7">3</text>
<text x="460.6" y="70.2">4</text>
<text x="407" y="73.7">5</text>
<text x="407" y="77.3">6</text>
<text x="410.5" y="75.5">5</text>
<text x="457.1" y="75.5">5</text>
<text x="460.6" y="73.7">5</text>
<text x="460.6" y="77.3">6</text>
<text x="410.5" y="79">6</text>
<text x="457.1" y="79">6</text>
<text x="417.3" y="113.9" transform="rotate(-90 417.3 113.9)">1</text>
<text x="420.9" y="113.9" transform="rotate(-90 420.9 113.9)">2</text>
<text x="424.4" y="113.9" transform="rotate(-90 424.4 113.9)">3</text>
<text x="427.9" y="113.9" transform="rotate(-90 427.9 113.9)">4</text>
<text x="431.4" y="113.9" transform="rotate(-90 431.4 113.9)">5</text>
<text x="435" y="113.9" transform="rotate(-90 435 113.9)">6</text>
<text x="438.5" y="113.9" transform="rotate(-90 438.5 113.9)">7</text>
<text x="442" y="113.9" transform="rotate(-90 442 113.9)">8</text>
<text x="445.6" y="113.9" transform="rotate(-90 445.6 113.9)">9</text>
<text x="449.1" y="113.9" transform="rotate(-90 449.1 113.9)">10</text>
<text x="452.6" y="113.9" transform="rotate(-90 452.6 113.9)">11</text>
<text x="456.1" y="113.9" transform="rotate(-90 456.1 113.9)">12</text>
<text x="415.9" y="118.4" transform="rotate(-90 415.9 118.4)">1</text>
<text x="419.5" y="118.4" transform="rotate(-90 419.5 118.4)">2</text>
<text x="423" y="118.4" transform="rotate(-90 423 118.4)">3</text>
<text x="426.5" y="118.4" transform="rotate(-90 426.5 118.4)">4</text>
<text x="430" y="118.4" transform="rotate(-90 430 118.4)">5</text>
<text x="433.6" y="118.4" transform="rotate(-90 433.6 118.4)">6</text>
<text x="437.1" y="118.4" transform="rotate(-90 437.1 118.4)">7</text>
<text x="440.6" y="118.4" transform="rotate(-90 440.6 118.4)">8</text>
<text x="444.1" y="118.4" transform="rotate(-90 444.1 118.4)">9</text>
<text x="38.2" y="121.4">1</text>
<text x="38.2" y="124.9">2</text>
<text x="43.4" y="122.8">A0</text>
<text x="57.4" y="122.8">WP</text>
<text x="65.6" y="121.4">7</text>
<text x="447.7" y="120.4" transform="rotate(-90 447.7 120.4)">10</text>
<text x="451.2" y="120.4" transform="rotate(-90 451.2 120.4)">11</text>
<text x="454.7" y="120.4" transform="rotate(-90 454.7 120.4)">12</text>
<text x="38.2" y="128.4">3</text>
<text x="43.4" y="129.8">A2</text>
<text x="43.4" y="126.3">A1</text>
<text x="56.3" y="129.8">SCL</text>
<text x="65.6" y="131.9">5</text>
<text x="65.6" y="128.4">6</text>
<text x="55.7" y="133.3">SDA</text>
<text x="331.4" y="214.8">5</text>
<text x="343.6" y="219.8">D-</text>
<text x="351" y="221.9">3</text>
<text x="351" y="218.4">2</text>
<text x="331.4" y="225.4">6</text>
<text x="342.4" y="223.3">D+</text>
<text x="437.2" y="225.4">4</text>
<text x="446.3" y="225.4">3</text>
<text x="212.6" y="232.5">17</text>
<text x="219.8" y="233.9">3V3OUT</text>
<text x="260.5" y="233.9">TXD</text>
<text x="270.2" y="232.5">1</text>
<text x="437.2" y="232.5">1</text>
<text x="446.3" y="232.5">2</text>
<text x="260.2" y="237.4">RXD</text>
<text x="270.2" y="236">5</text>
<text x="270.2" y="239.5">2</text>
<text x="212.6" y="243.1">16</text>
<text x="219.8" y="244.5">USBDM</text>
<text x="260.2" y="244.5">DSR</text>
<text x="260.4" y="240.9">DTR</text>
<text x="270.2" y="243.1">9</text>
<text x="212.6" y="250.1">15</text>
<text x="219.8" y="251.5">USBDP</text>
<text x="260.7" y="251.5">CTS</text>
<text x="260.7" y="248">RTS</text>
<text x="270.2" y="250.1">11</text>
<text x="270.2" y="246.6">3</text>
<text x="47" y="255.4">5</text>
<text x="52.2" y="256.8">PB0 (MOSIDISDAAIN0OC0AOC1AAREFPCINT0)</text>
<text x="259.9" y="255.1">DCD</text>
<text x="270.2" y="257.2">6</text>
<text x="270.2" y="253.6">10</text>
<text x="431.9" y="255.4">1</text>
<text x="436.4" y="256.8">1</text>
<text x="447.1" y="256.8">2</text>
<text x="451.6" y="255.4">2</text>
<text x="47" y="258.9">6</text>
<text x="47" y="262.5">7</text>
<text x="52.2" y="260.4">PB1 (MISODOAIN1OC0BOC1APCINT1)</text>
<text x="52.2" y="263.9">PB2 (SCKUSCKSCLADC1T0INT0PCINT2)</text>
<text x="263.5" y="258.6">RI</text>
<text x="431.9" y="258.9">3</text>
<text x="431.9" y="262.5">5</text>
<text x="436.4" y="260.4">3</text>
<text x="436.4" y="263.9">5</text>
<text x="447.1" y="260.4">4</text>
<text x="447.1" y="263.9">6</text>
<text x="451.6" y="258.9">4</text>
<text x="451.6" y="262.5">6</text>
<text x="47" y="266">2</text>
<text x="47" y="269.5">3</text>
<text x="52.2" y="267.4">PB3 (PCINT3XTAL1CLKIOC1BADC3)</text>
<text x="212.6" y="264.2">19</text>
<text x="219.8" y="265.6">RESET</text>
<text x="256.2" y="269.2">CBUS1</text>
<text x="256.2" y="265.6">CBUS0</text>
<text x="270.2" y="267.8">22</text>
<text x="270.2" y="264.2">23</text>
<text x="349.2" y="265.6">1</text>
<text x="349.2" y="269.2">3</text>
<text x="357.8" y="265.6">2</text>
<text x="357.8" y="269.2">4</text>
<text x="47" y="273.1">1</text>
<text x="52.2" y="274.5">PB5 (PCINT5RESETADC0DW)</text>
<text x="52.2" y="270.9">PB4 (PCINT4XTAL2CLKOOC1BADC2)</text>
<text x="212.6" y="271.3">27</text>
<text x="219.8" y="272.7">OSCI</text>
<text x="256.2" y="272.7">CBUS2</text>
<text x="270.2" y="271.3">13</text>
<text x="270.2" y="274.8">14</text>
<text x="212.6" y="281.9">28</text>
<text x="256.2" y="279.8">CBUS4</text>
<text x="256.2" y="276.2">CBUS3</text>
<text x="270.2" y="278.3">12</text>
<text x="219.8" y="283.3">OSCO</text>
<text x="262.5" y="286.8">NC</text>
<text x="270.2" y="285.4">8</text>
<text x="212.6" y="288.9">26</text>
<text x="219.8" y="290.3">TEST</text>
<text x="262.5" y="290.3">NC</text>
<text x="270.2" y="288.9">24</text>
</g>
<g font-size="3.2">
<text x="93.1" y="76.5" transform="rotate(-90 93.1 76.5)">2</text>
<text x="55.9" y="140.4">VSS</text>
<text x="65.6" y="139">4</text>
<text x="87.9" y="206">4</text>
<text x="118.2" y="206">3</text>
<text x="87.9" y="213.1">1</text>
<text x="118.2" y="213.1">2</text>
<text x="340.2" y="226.8">GND</text>
<text x="351" y="225.4">4</text>
<text x="47" y="280.1">4</text>
<text x="52.2" y="281.5">GND</text>
<text x="237.4" y="291.7" transform="rotate(-90 237.4 291.7)">AGND</text>
<text x="244.5" y="291.7" transform="rotate(-90 244.5 291.7)">GND</text>
<text x="248" y="291.7" transform="rotate(-90 248 291.7)">GND</text>
<text x="251.5" y="291.7" transform="rotate(-90 251.5 291.7)">GND</text>
<text x="236" y="299" transform="rotate(-90 236 299)">25</text>
<text x="243.1" y="296.9" transform="rotate(-90 243.1 296.9)">7</text>
<text x="246.6" y="299" transform="rotate(-90 246.6 299)">18</text>
<text x="250.1" y="299" transform="rotate(-90 250.1 299)">21</text>
</g>
<g font-size="3.2" fill="#f00">
<text x="38.2" y="139">8</text>
<text x="43.4" y="140.4">VCC</text>
<text x="351" y="214.8">1</text>
<text x="340.9" y="216.3">VCC</text>
<text x="239.5" y="227.2" transform="rotate(-90 239.5 227.2)">20</text>
<text x="246.6" y="227.2" transform="rotate(-90 246.6 227.2)">4</text>
<text x="240.9" y="237" transform="rotate(-90 240.9 237)">VCC</text>
<text x="248" y="240.8" transform="rotate(-90 248 240.8)">VCCIO</text>
<text x="121.1" y="281.5">VCC</text>
<text x="130.9" y="280.1">8</text>
</g>
<g font-size="2.5" fill="#f00">
<text x="229" y="67.4" transform="rotate(-90 229 67.4)">4</text>
<text x="236" y="68.9" transform="rotate(-90 236 68.9)">18</text>
<text x="230.8" y="77.1" transform="rotate(-90 230.8 77.1)">VCC</text>
<text x="237.9" y="78.8" transform="rotate(-90 237.9 78.8)">AVCC</text>
</g>
<g font-size="2.5" fill="#00f">
<text x="249.3" y="77.3">(CLKO/ICP1/PTCXY)PB0</text>
<text x="282.1" y="75.5">12</text>
<text x="256.1" y="80.9">(OC1A/PTCXY)PB1</text>
<text x="282.1" y="79">13</text>
<text x="282.1" y="82.6">14</text>
<text x="194.6" y="86.1">20</text>
<text x="200.7" y="87.9">AREF</text>
<text x="238.8" y="87.9">(MOSI0/TXD1/OC2A/PTCXY)PB3</text>
<text x="250" y="84.4">(OC1B/SS0/PTCXY)PB2</text>
<text x="282.1" y="86.1">15</text>
<text x="282.1" y="89.6">16</text>
<text x="246.7" y="91.5">(MISO0/RXD1/PTCXY)PB4</text>
<text x="248.5" y="95">(XCK0/SCK0/PTCXY)PB5</text>
<text x="282.1" y="93.1">17</text>
<text x="254.7" y="98.5">(XTAL1/TOSC1)PB6</text>
<text x="283.7" y="96.7">7</text>
<text x="283.7" y="100.2">8</text>
<text x="254.7" y="102">(XTAL2/TOSC2)PB7</text>
<text x="282.1" y="107.2">23</text>
<text x="248.3" y="109.1">(MISO1/ADC0/PTCY)PC0</text>
<text x="250" y="112.6">(SCK1/ADC1/PTCY)PC1</text>
<text x="282.1" y="110.8">24</text>
<text x="194.6" y="117.8">3</text>
<text x="200.7" y="119.7">PE0(PTCXY/SDA1/ICP4/ACO)</text>
<text x="257.8" y="116.2">(ADC2/PTCY)PC2</text>
<text x="257.8" y="119.7">(ADC3/PTCY)PC3</text>
<text x="282.1" y="114.3">25</text>
<text x="282.1" y="117.8">26</text>
<text x="194.6" y="121.4">6</text>
<text x="194.6" y="124.9">19</text>
<text x="200.7" y="123.2">PE1(PTCXY/SCL1/T4)</text>
<text x="249.8" y="123.2">(SDA0/ADC4/PTCY)PC4</text>
<text x="282.1" y="121.4">27</text>
<text x="282.1" y="124.9">28</text>
<text x="194.6" y="128.4">22</text>
<text x="200.7" y="130.3">PE3(PTCY/ADC7/T3/MOSI1)</text>
<text x="200.7" y="126.7">PE2(PTCY/ADC6/ICP3/SS1)</text>
<text x="250.3" y="126.7">(SCL0/ADC5/PTCY)PC5</text>
<text x="262" y="130.3">(RESET#)PC6</text>
<text x="282.1" y="128.4">29</text>
<text x="247.9" y="137.3">(RXD0/OC3A/PTCXY)PD0</text>
<text x="282.1" y="135.5">30</text>
<text x="248.1" y="140.8">(TXD0/OC4A/PTCXY)PD1</text>
<text x="282.1" y="139">31</text>
<text x="282.1" y="142.5">32</text>
<text x="240.7" y="144.4">(OC3B/OC4B/INT0/PTCXY)PD2</text>
<text x="248.8" y="147.9">(OC2B/INT1/PTCXY)PD3</text>
<text x="283.7" y="146.1">1</text>
<text x="283.7" y="149.6">2</text>
<text x="251.6" y="155">(OC0B/T1/PTCXY)PD5</text>
<text x="251.9" y="151.4">(XCK0/T0/PTCXY)PD4</text>
<text x="283.7" y="153.1">9</text>
<text x="248.6" y="158.5">(OC0A/AIN0/PTCXY)PD6</text>
<text x="282.1" y="156.6">10</text>
<text x="282.1" y="160.2">11</text>
<text x="256.6" y="162">(AIN1/PTCXY)PD7</text>
</g>
<g font-size="2.5">
<text x="234.3" y="164.4" transform="rotate(-90 234.3 164.4)">GND</text>
<text x="237.9" y="164.4" transform="rotate(-90 237.9 164.4)">GND</text>
<text x="232.5" y="170.6" transform="rotate(-90 232.5 170.6)">5</text>
<text x="236" y="170.6" transform="rotate(-90 236 170.6)">21</text>
</g>
</svg>
